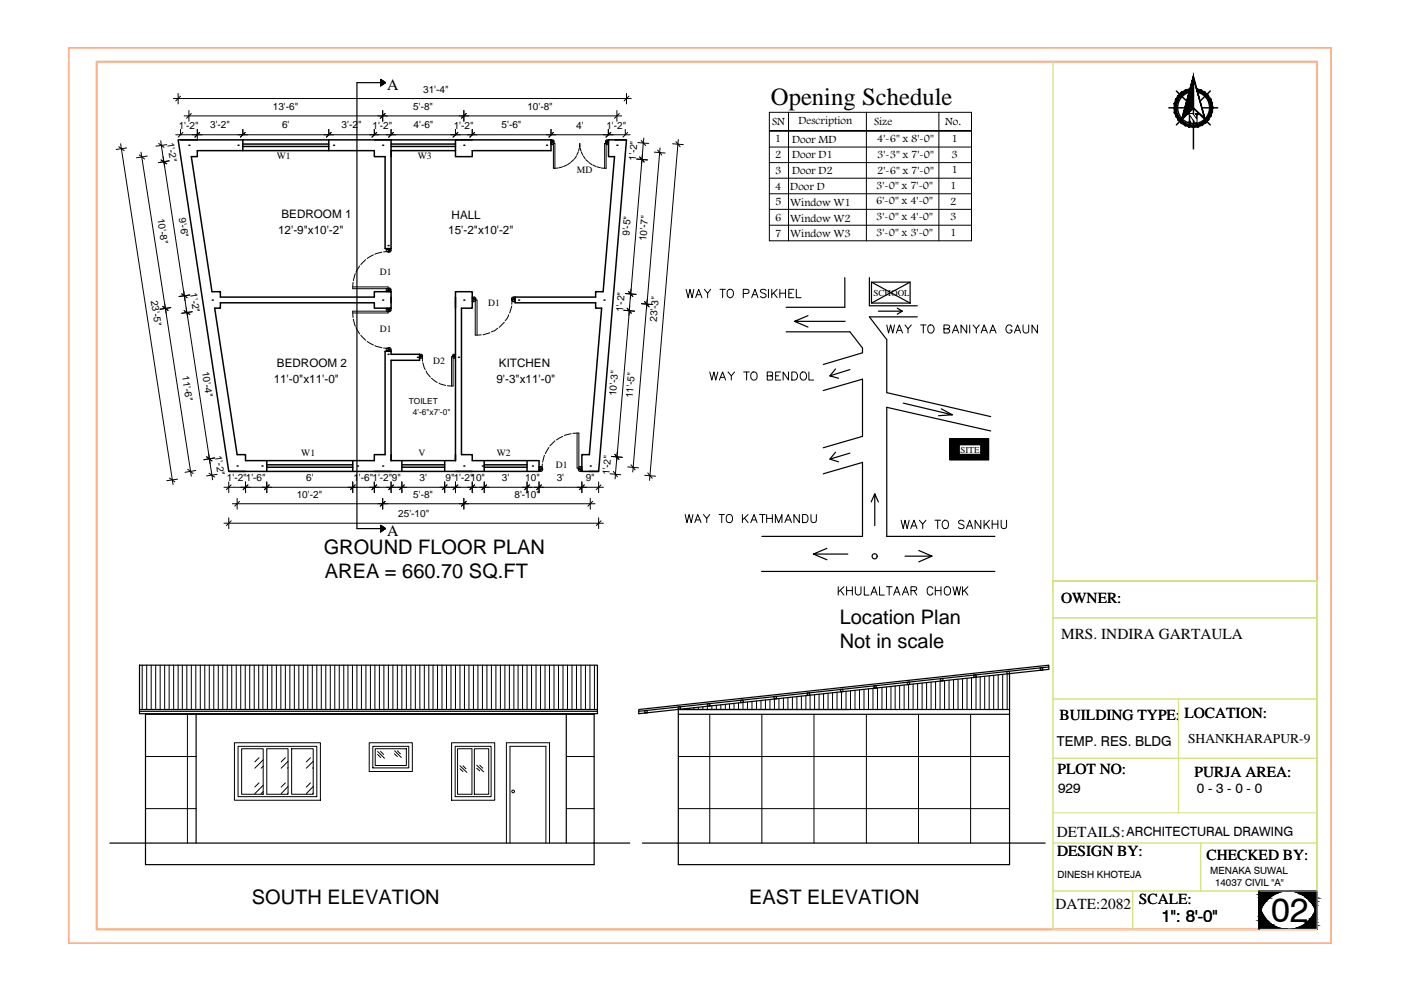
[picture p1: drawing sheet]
<svg xmlns="http://www.w3.org/2000/svg" width="297mm" height="210mm" viewBox="0 0 297 210" stroke-linecap="round" stroke-linejoin="round" font-family="sans-serif">
<!-- layer: Normal Wall -->
<path d="M14.5 10.1h267.7v189.9h-267.7zM20.5 13.1h258.8v183.9h-258.8z" fill="none" stroke="#ffaf89" stroke-width=".38"/>
<!-- layer: 0 -->
<g fill="none" stroke="#000" stroke-width=".25">
<path d="M80.7 16.8l1 .7-1 .7zM80.7 17.5h-5v94.6h5M80.7 111.4l1 .7-1 .7zM29.6 141h97.1v10.3h-97.1zM29.6 150.4h97.1M29.6 150.8h97.1M30.8 151.3v27.5h102.7M30.8 151.4h95.2M41.6 151.3v27.5M120.1 151.3v27.5M126 150.4h.1M126 151.3v32h-95.2v-4.5h-7.5"/>
<path d="M135.4 150.4l87-9.4v.9l-87 9.4zM136.7 150.7l.5-.1v.5l-.5 .1zM143.7 149.9h.6v.5h-.5zM143.8 151.4h70.2M150 149.2h.5v.5h-.5zM157 148.5l.5-.1 .1 .5-.5 .1zM164.1 147.7l.5-.1v.5l-.5 .1zM171.1 146.9h.5l.1 .5h-.5zM178.2 146.2l.5-.1v.5l-.5 .1zM185.3 145.4h.5v.5h-.5zM192.3 144.7l.5-.1v.5l-.4 .1zM199.4 143.9l.5-.1v.5l-.5 .1z"/>
<path d="M206.4 143.1h.5l.1 .5h-.5zM214 150.4v28.4h7.6M214 150.4h-70.2v28.4h70.2v4.5h-70.2v-4.5h-7.6M214 142.8v-.5l-.5 .1v.5l.5-.1v7.6M220.5 141.6l.5-.1 .1 .5-.5 .1zM222.4 141.4l-87 9.4M266.9 188.9v8.1"/>
<circle cx="185.4" cy="118" r=".54"/>
</g>
<!-- layer: A_hatch -->
<g fill="none" stroke="#000" stroke-width=".21">
<path d="M39.7 151.4v27.4M150.5 151.4v27.4M161.5 151.4v27.4M172.6 151.4v27.4M183.7 151.4v27.4M194.7 151.4v27.4M205.8 151.4v27.4M30.8 171.4h10.8M30.8 160.4h10.8M120.1 171.4h5.9M120.1 160.4h5.9M143.8 171.4h70.2"/>
<path d="M143.8 160.4h70.2"/>
</g>
<!-- layer: steps -->
<g fill="none" stroke="#000" stroke-width=".21">
<path d="M163.1 23.8h42.9v27.3h-42.9zM163.1 34.5h42.9M163.1 31.2h42.9M163.1 37.8h42.9M167.2 23.8v27.3M183.7 23.8v27.3M199.1 23.8v27.3M206 27.7h-42.9h42.9M163.1 41.1h42.9M163.1 44.4h42.9M163.1 47.8h42.9M30.1 141v9.4"/>
<path d="M31.1 141v9.4M32.1 141v9.4M33 141v9.4M34 141v9.4M34.9 141v9.4M35.9 141v9.4M36.8 141v9.4M37.8 141v9.4M38.7 141v9.4M39.6 141v9.4M40.6 141v9.4M41.5 141v9.4"/>
<path d="M42.5 141v9.4M43.4 141v9.4M44.4 141v9.4M45.3 141v9.4M46.3 141v9.4M47.2 141v9.4M48.2 141v9.4M49.1 141v9.4M50.1 141v9.4M51 141v9.4M52 141v9.4M52.9 141v9.4"/>
<path d="M53.9 141v9.4M54.8 141v9.4M55.7 141v9.4M56.7 141v9.4M57.6 141v9.4M58.6 141v9.4M59.5 141v9.4M60.5 141v9.4M61.5 141v9.4M62.4 141v9.4M63.4 141v9.4M64.3 141v9.4"/>
<path d="M65.3 141v9.4M66.2 141v9.4M67.2 141v9.4M68.1 141v9.4M69.1 141v9.4M70 141v9.4M71 141v9.4M71.9 141v9.4M72.9 141v9.4M73.8 141v9.4M74.7 141v9.4M75.7 141v9.4"/>
<path d="M76.6 141v9.4M77.6 141v9.4M78.5 141v9.4M79.5 141v9.4M80.4 141v9.4M81.4 141v9.4M82.3 141v9.4M83.3 141v9.4M84.3 141v9.4M85.2 141v9.4M86.2 141v9.4M87.1 141v9.4"/>
<path d="M88.1 141v9.4M89 141v9.4M90 141v9.4M90.9 141v9.4M91.8 141v9.4M92.8 141v9.4M93.7 141v9.4M94.7 141v9.4M95.6 141v9.4M96.6 141v9.4M97.5 141v9.4M98.5 141v9.4"/>
<path d="M99.4 141v9.4M100.4 141v9.4M101.3 141v9.4M102.3 141v9.4M103.2 141v9.4M104.2 141v9.4M105.1 141v9.4M106.1 141v9.4M107 141v9.4M108 141v9.4M109 141v9.4M109.8 141v9.4"/>
<path d="M110.8 141v9.4M111.7 141v9.4M112.7 141v9.4M113.7 141v9.4M114.6 141v9.4M115.6 141v9.4M116.5 141v9.4M117.5 141v9.4M118.4 141v9.4M119.4 141v9.4M120.3 141v9.4M121.3 141v9.4"/>
<path d="M122.2 141v9.4M123.2 141v9.4M124.1 141v9.4M125.1 141v9.4M126 141v9.4M144.3 150.4h.1M145.2 150.2v.2M146.2 150.2v.2M147.1 150.1v.3M148.1 150v.4M149 149.9v.5M150 149.7v.7"/>
<path d="M150.9 149.7v.7M151.9 149.5v.9M152.8 149.4v1M153.8 149.4v1M154.7 149.2v1.2M155.6 149.2v1.2M156.6 149v1.4M157.5 148.9v1.5M158.5 148.8v1.6M159.4 148.7v1.7M160.4 148.7v1.7M161.3 148.5v1.9"/>
<path d="M162.3 148.4v2M163.2 148.3v2.1M164.2 148.2v2.2M165.1 148.1v2.3M166.1 148v2.4M167.1 147.9v2.5M168 147.8v2.6M169 147.7v2.7M169.9 147.6v2.8M170.9 147.5v2.9M171.8 147.4v3M172.7 147.3v3.1"/>
<path d="M173.7 147.2v3.2M174.6 147.1v3.3M175.6 147v3.4M176.5 146.9v3.5M177.5 146.7v3.7M178.4 146.7v3.7M179.4 146.6v3.8M180.3 146.5v3.9M181.3 146.4v4M182.2 146.2v4.2M183.2 146.2v4.2M184.1 146v4.4"/>
<path d="M185.1 146v4.4M186 145.9v4.5M187 145.7v4.7M187.9 145.7v4.7M188.9 145.5v4.9M189.8 145.4v5M190.7 145.4v5M191.7 145.2v5.2M192.6 145.2v5.2M193.6 145v5.4M194.5 144.9v5.5M195.5 144.8v5.6"/>
<path d="M196.5 144.7v5.7M197.4 144.7v5.7M198.4 144.5v5.9M199.3 144.4v6M200.3 144.3v6.1M201.2 144.2v6.2M202.2 144.1v6.3M203.1 144v6.4M204.1 143.9v6.5M205 143.8v6.6M206 143.7v6.7M206.9 143.6v6.8"/>
<path d="M207.8 143.5v6.9M208.8 143.4v7M209.7 143.3v7.1M210.7 143.2v7.2M211.6 143.1v7.3M212.6 143v7.4M213.5 142.9v7.5M107.4 178.8v-21.3h9.1v21.3M108.1 178.8v-20.6h7.6v20.6"/>
</g>
<!-- layer: door -->
<g fill="none" stroke="#000" stroke-width=".21">
<path d="M49.7 157.5h18.2v12.2h-18.2zM50.5 158.2h16.7v10.7h-16.7zM51.2 158.7h4.6v9.7h-4.6zM56.6 158.7h4.5v9.7h-4.5zM61.8 158.7h4.6v9.7h-4.6zM78.3 157.5h9.1v6.1h-9.1zM79 158.2h7.7v4.6h-7.7zM79.6 158.7h6.6v3.6h-6.6zM80.1 159.3l1.4 1.5M80.1 160l.6 .6M80.7 159.3l.6 .7M83.6 159.8l.7 .6"/>
<path d="M83.7 159.2l1.4 1.4M84.3 159.2l.6 .6M95.7 157.5h9.2v12.2h-9.2zM96.5 158.2h7.6v10.7h-7.6zM97 158.7h3.1v9.7h-3.1zM100.6 158.7h3v9.7h-3zM54.9 160.7l-.9 .8M54.9 166l-.9 .9M55.8 161.1l-1.8 1.8M55.8 166.5l-1.8 1.8M55.8 162.4l-.4 .5M55.8 167.8l-.4 .5"/>
<path d="M60.5 160.7l-.9 .8M60.5 166l-.9 .9M61.1 161.4l-1.5 1.5M61.1 166.8l-1.5 1.5M61.1 162.8l-.2 .1M61.1 168.1l-.2 .2M65.8 160.7l-.9 .8M65.8 166l-.9 .9M66.4 161.4l-1.5 1.5M66.4 166.8l-1.5 1.5M66.4 162.8l-.1 .1M66.4 168.1l-.1 .2"/>
<path d="M97.5 162.4l1.5 1.4M97.5 163l.7 .6M98.2 162.4l.6 .6M101.1 162.2l1.4 1.4M101.1 162.9l.6 .5M101.7 162.2l.6 .7"/>
<circle cx="108.8" cy="167.8" r=".29"/>
</g>
<!-- layer: 0 -->
<g fill="none" stroke="#000" stroke-width=".32">
<path d="M249.4 19.3l2.2 2.2 1.4-1.4M252.2 19.5a3.4 3.4 0 0 0-1.9 5.3 3.4 3.4 0 0 0 5.5 0 3.4 3.4 0 0 0-1.9-5.3M253 16.4v7.8M253 19.6l-1.2 1.2M253 19.3l-1.1 1.1M253 19l-1 1.1M253 18.8l-.9 .9M253 18.5l-.8 .8M253 18.3l-.7 .7M253 18l-.6 .6M253 17.7l-.5 .6M253 17.5l-.4 .4"/>
<path d="M253 17.2l-.3 .3M253 17l-.2 .2M253 16.7l-.1 .1M253 16.4v.1M253 19.8l-1.3 1.3M256.6 19.3l-2.2 2.2M251.6 24.3l-2.2 2.2M253 21.1l-1.7 1.8h-3.5M253 25.5v6.1M253 20.3l-1.5 1.5M253 20.6l-1.6 1.6M253 20.8l-1.7 1.7"/>
<path d="M253 21.3l-1.9 1.9M253 21.6l-1.9 2M253 21.8l-2.1 2.1M253 22.1l-2.2 2.2M253 22.4l-2.3 2.2M253 22.7l-2.4 2.3M254.4 24.3l2.2 2.2M254.8 22.9h3.4"/>
</g>
<g fill="#000" stroke="#000" stroke-width=".21">
<path d="M278.9 193h.4v1z"/>
<path d="M251.3 19.1l.9-.3 .1 .5zM251.3 19.1l.2 .5 .8-.3zM250.5 19.6l.8-.5 .2 .5zM250.5 19.6l.3 .3 .7-.3zM250.5 19.6l.3 .3-1 .4zM249.8 20.3l.4 .3 .6-.7zM249.8 20.3l.4 .3-.9 .4zM249.3 21l.4 .3 .5-.7zM249.3 21l.4 .3-.7 .6zM249 21.9l.5 .1 .2-.7zM249 21.9l.5 .1-.6 .9zM249.5 22l-.6 .9h.5z"/>
<path d="M248.9 22.9h.5l-.4 .9zM249.4 22.9l-.4 .9 .5-.1zM249 23.8l.5-.1-.2 .9zM249.5 23.7l-.2 .9 .4-.2zM249.3 24.6l.4-.2 .1 1.1zM249.7 24.4l.1 1.1 .4-.4zM249.8 25.5l.4-.4 .2 1zM250.2 25.1l.2 1 .3-.4zM250.7 25.7l.5 .9-.8-.5zM250.7 25.7l.5 .9 .2-.4zM251.4 26.2l.7 .7-.9-.3zM251.4 26.2l.7 .7 .1-.5zM252.2 26.4l.8 .6-.9-.1zM252.2 26.4l.8 .6v-.5zM253 26.5l.9 .4-.9 .1zM253 26.5l.9 .4-.1-.5zM253.8 26.4l1 .2-.9 .3zM253.8 26.4l1 .2-.2-.4zM254.6 26.2l1-.1-.8 .5zM254.6 26.2l1-.1-.3-.4zM255.3 25.7l.9-.2-.6 .6zM255.3 25.7l.9-.2-.4-.4zM255.8 25.1l.9-.5-.5 .9zM256.3 24.4l-.5 .7 .9-.5zM256.3 24.4l.7-.6-.3 .8zM256.6 23.7l-.3 .7 .7-.6zM257.2 22.9l-.2 .9-.4-.1zM256.7 22.9l-.1 .8 .6-.8zM257 21.9l.2 1h-.5zM256.5 22l.2 .9 .3-1zM256.7 21l.3 .9-.5 .1zM256.3 21.3l.2 .7 .2-1zM256.2 20.3l.5 .7-.4 .3zM255.8 20.6l.5 .7-.1-1zM255.5 19.6l.7 .7-.4 .3zM255.5 19.6l-.3 .3 .6 .7zM254.7 19.1l.8 .5-.3 .3zM254.7 19.1l-.2 .5 .7 .3zM253.8 18.8l.9 .3-.2 .5zM253.8 18.8l-.1 .5 .8 .3z"/>
<path d="M253 16.1l-2.5 9.2h.1zM253 16.1v.5l-2.4 8.7zM253 16.1v.5l2.6 8.9zM253 16.6l2.6 8.9-.3-.5zM253 23l2.6 2.5-.3-.5zM253 22.8l2.3 2.2-2.3-2zM253 22.8l-2.4 2.5 2.4-2.3zM250.5 25.2l2.5-2.4-2.4 2.5z"/>
<path d="M278.9 193l.4 1zM279.2 194l.1 1.1z"/>
<path d="M273.1 188.9l6.2 .1zM273.1 188.9l6.2 .1z"/>
<path d="M274.2 189l5.1 .3v-.3zM274.2 189l5.1 .3h-4.1z"/>
<path d="M275.2 189.3l4.1 .4v-.4zM275.2 189.3l4.1 .4h-3.1z"/>
<path d="M276.2 189.7l3.1 .7v-.7zM276.2 189.7l3.1 .7h-2.3z"/>
<path d="M277 190.4l2.3 .7v-.7zM277 190.4l2.3 .7h-1.5z"/>
<path d="M277.8 191.1l1.5 .9v-.9zM277.8 191.1l1.5 .9h-.9z"/>
<path d="M278.4 192l.9 1v-1zM278.4 192l.9 1h-.4z"/>
<circle cx="252.3" cy="25.8" r=".11"/>
</g>
<g fill="none" stroke="#000" stroke-width=".21">
<path d="M25.2 31.1l1.1 .8M29.5 32.8l1.2 .9M33.6 30.4l1.2 .8M34.1 33.9l1.3 .8M38.3 20.4l-1 1M38.8 28.1l-1 1M40.6 24.1l-1.1 1M42.3 28.1l-1 1M52 28.1l-1 1M70.2 28.1l-1 1M79.9 28.1l-1 1M81.6 24.1l-1 1"/>
<path d="M83.4 28.1l-1 1M97.1 28.1l-1 1M98.9 24.1l-1.1 1M100.6 28.1l-1 1M117.3 28.1l-.9 1M129.5 28.1l-1.1 1M129.5 28.1l-1 1M131.3 24.1l-1 1M133.1 28.1l-1 1M133.3 20.4l-1 1M135.6 33.3l1 1.1M135.9 29.8l1 1.1"/>
<path d="M139.4 31.8l.9 1.1M143.3 30l.9 1.1M251.9 26h.6h-.2M252 26h.1M252 25.9l.1 .1M252.1 25.9v.1M252.1 25.8v.1M252.1 25.8h.1M252.2 25.8l.1 .1M252.3 25.8h.1M253.5 24.1h.5l.1 .1M253.5 24.1h.1"/>
<path d="M253.6 24.1l.1 .1M253.7 24.4v.8l-.8-1.1h-1v.1h.2v1.6M253.7 24.3h.1M253.8 24.2h.1M253.8 24.3h.1M253.9 24.4l-.1 1.6h-.4l-1.2-1.6 .1 1.4M253.9 24.1l.1 .1M254 24.1h.1M34.5 65l1.1 .8M34.5 65l1.2 .8M38.5 62.3l1.2 .8M39 65.8l1.2 .9"/>
<path d="M133 65.3l.8 1.1M133.3 61.8l.9 1.1M136.6 63.9l1 1.1M136.7 63.9l1 1.2M39.8 99.5l1.1 .9M43.8 96.8l1.1 .9M130 99.9l.9 1.2M130.4 96.3l.8 1.1M133.8 98.6l.9 1M35.9 101.3l1.2 .9M44.3 100.3l1.2 .9M49 110.4l-1 1"/>
<path d="M49 102.8l-1 1M50.8 106.3l-1 1M52.6 102.8l-1.1 1M57.1 102.8l-1 1M75.3 102.8l-1 1M79.9 102.8l-1 1M81.6 106.3l-1 1M83.4 102.8l-1 1M85.7 102.8l-1 1M94.8 102.8l-1 1M97.1 102.8l-1 1M98.9 106.3l-1.1 1"/>
<path d="M100.6 102.8l-1 1M103.2 102.8l-1 1M112.3 102.8l-1.1 1M114.8 102.8l-1 1M123.9 102.8l-1 1M125.7 106.3l-1.1 1M127.4 110.4l-1 1M127.4 102.8l-1 1M137.3 100.3l1 1.1"/>
</g>
<!-- layer: Rear Wall -->
<path d="M223.3 13.1v112.4M223.3 123.2h56v73.8h-56v-73.8h56zM223.3 131h56M223.3 148.2h56M249.9 148.2v24.1M223.3 160.8h56M223.3 178.8h56M223.3 172.3h56M254.6 178.8v10.1M223.3 188.9h56M240.1 188.9v8.1" fill="none" stroke="#d4e480" stroke-width=".21"/>
<!-- layer: Text -->
<g fill="#000" stroke="#000" stroke-width=".21">
<path d="M266.9 193h.4l-.2 1zM266.9 190.9l.2 1.2h-.2zM278.9 193h.4v1zM279.3 190.9l-.1 1.1z"/>
<path d="M266.9 193v1h.2zM266.9 194h.2l-.2 1.1z"/>
<path d="M266.9 193v1h.2zM266.9 194h.2l-.2 1.1z"/>
<path d="M266.9 192.1l.5 1.1-.3-1.1zM266.9 192.1l.5 1.1h-.5z"/>
<path d="M266.9 192.1l.5 1.1-.3-1.1zM266.9 192.1l.5 1.1h-.5z"/>
<path d="M266.9 193.2l1.1 1.1-.6-1.1zM266.9 193.2l1.1 1.1h-1.1z"/>
<path d="M266.9 193.2l1.1 1.1-.6-1.1zM266.9 193.2l1.1 1.1h-1.1z"/>
<path d="M266.9 192l.4 1 .5-1zM266.9 192l.4 1h-.4z"/>
<path d="M266.9 192l.4 1 .5-1zM266.9 192l.4 1h-.4z"/>
<path d="M266.9 194.3l1.9 1-.8-1zM266.9 194.3l1.9 1h-1.9z"/>
<path d="M266.9 194.3l1.9 1-.8-1zM266.9 194.3l1.9 1h-1.9z"/>
<path d="M266.9 191.1l.9 .9 .6-.9zM266.9 191.1l.9 .9h-.9z"/>
<path d="M266.9 191.1l.9 .9 .6-.9zM266.9 191.1l.9 .9h-.9z"/>
<path d="M266.9 195.3l2.8 .7-.9-.7zM266.9 195.3l2.8 .7h-2.8z"/>
<path d="M266.9 195.3l2.8 .7-.9-.7zM266.9 195.3l2.8 .7h-2.8z"/>
<path d="M266.9 190.4l1.5 .7 .8-.7zM266.9 190.4l1.5 .7h-1.5z"/>
<path d="M266.9 190.4l1.5 .7 .8-.7zM266.9 190.4l1.5 .7h-1.5z"/>
<path d="M266.9 196l3.8 .6-1-.6zM266.9 196l3.8 .6h-3.8z"/>
<path d="M266.9 196l3.8 .6-1-.6zM266.9 196l3.8 .6h-3.8z"/>
<path d="M266.9 189.7l2.3 .7 .9-.7zM266.9 189.7l2.3 .7h-2.3z"/>
<path d="M266.9 189.7l2.3 .7 .9-.7zM266.9 189.7l2.3 .7h-2.3z"/>
<path d="M266.9 196.6l5 .3-1.2-.3zM266.9 196.6l5 .3h-5z"/>
<path d="M266.9 196.6l5 .3-1.2-.3zM266.9 196.6l5 .3h-5z"/>
<path d="M266.9 189.3l3.2 .4 .9-.4zM266.9 189.3l3.2 .4h-3.2z"/>
<path d="M266.9 189.3l3.2 .4 .9-.4zM266.9 189.3l3.2 .4h-3.2z"/>
<path d="M266.9 196.9l6.2 .1zM266.9 196.9l6.2 .1h-6.2z"/>
<path d="M266.9 196.9l6.2 .1zM266.9 196.9l6.2 .1h-6.2z"/>
<path d="M266.9 189l4.1 .3 1-.3zM266.9 189l4.1 .3h-4.1z"/>
<path d="M266.9 189l4.1 .3 1-.3zM266.9 189l4.1 .3h-4.1z"/>
<path d="M266.9 188.9h6.2zM266.9 188.9l5.1 .1z"/>
<path d="M266.9 188.9h6.2zM266.9 188.9l5.1 .1z"/>
<path d="M278.9 193l.4 1zM279.2 194l.1 1.1z"/>
<path d="M279.2 192l.1 1zM279.2 192l.1 1h-.4z"/>
<path d="M278.9 193l.4 1v-1zM278.9 193l.4 1h-.9z"/>
<path d="M278.4 194l.9 .8v-.8zM278.4 194l.9 .8h-1.5z"/>
<path d="M277.8 194.8l1.5 .8v-.8zM277.8 194.8l1.5 .8h-2.3z"/>
<path d="M277 195.6l2.3 .6v-.6zM276.2 196.2l.8-.6 2.3 .6z"/>
<path d="M276.2 196.2l3.1 .5v-.5zM275.2 196.7l1-.5 3.1 .5z"/>
<path d="M275.2 196.7l4.1 .3v-.3zM274.2 197l1-.3 4.1 .3z"/>
<path d="M274.2 197h5.1zM273.1 197h6.2z"/>
<path d="M279.2 192l.1 1zM279.2 192l.1 1h-.4z"/>
<path d="M278.9 193l.4 1v-1zM278.9 193l.4 1h-.9z"/>
<path d="M278.4 194l.9 .8v-.8zM278.4 194l.9 .8h-1.5z"/>
<path d="M277.8 194.8l1.5 .8v-.8zM277.8 194.8l1.5 .8h-2.3z"/>
<path d="M277 195.6l2.3 .6v-.6zM276.2 196.2l.8-.6 2.3 .6z"/>
<path d="M276.2 196.2l3.1 .5v-.5zM275.2 196.7l1-.5 3.1 .5z"/>
<path d="M275.2 196.7l4.1 .3v-.3zM274.2 197l1-.3 4.1 .3z"/>
<path d="M274.2 197h5.1zM273.1 197h6.2z"/>
<path d="M273.1 188.9l6.2 .1zM273.1 188.9l6.2 .1z"/>
<path d="M274.2 189l5.1 .3v-.3zM274.2 189l5.1 .3h-4.1z"/>
<path d="M275.2 189.3l4.1 .4v-.4zM275.2 189.3l4.1 .4h-3.1z"/>
<path d="M276.2 189.7l3.1 .7v-.7zM276.2 189.7l3.1 .7h-2.3z"/>
<path d="M277 190.4l2.3 .7v-.7zM277 190.4l2.3 .7h-1.5z"/>
<path d="M277.8 191.1l1.5 .9v-.9zM277.8 191.1l1.5 .9h-.9z"/>
<path d="M278.4 192l.9 1v-1zM278.4 192l.9 1h-.4z"/>
</g>
<!-- layer: 1 -->
<g fill="none" stroke="#000" stroke-width=".25">
<path d="M179.1 58.9v6.3h-12.4M184.3 58.9v5.9h10.2M184.8 59.8h8.2v4.5h-8.2zM184.8 59.8l8.2 4.5M193 59.8l-8.2 4.5M166.7 70.4h13.5l2.7 3.4v1l-8.4 2.5M168.5 68.1l2.8 1.2M171.3 66.9l-2.8 1.2h10.7M177.2 78.2l-1.3 1.5M180.2 78.4l-4.3 1.3 1.9 .5M190.2 65.3l1.1 .7h-5.1M191.3 66l-1.1 .6"/>
<path d="M194.5 67.2h-10.2l3.7 4.8v11.2l22 5.1M174.5 82.8l8.4-2.4v12.1l-8.4 2.4M177.2 95.9l-1.3 1.4M180.2 96.1l-4.3 1.2 1.9 .6M191.5 85.5l10.4 2.4-2.9 .2M199.6 86.7l2.3 1.2M201.3 93h8.3v4.5h-8.3zM201.3 93h.1M201.5 93l-.2 .2M201.6 93l-.3 .3M201.7 93l-.4 .4M201.9 93l-.6 .5"/>
<path d="M201.9 93l-.6 .6M202 93l-.7 .7M202.2 93l-.9 .8M202.3 93l-1 .9M202.4 93l-1.1 1M202.5 93l-1.2 1.2M202.6 93l-1.3 1.2M202.7 93l-1.4 1.4M202.8 93l-1.5 1.5M202.9 93l-1.6 1.6M203.1 93l-1.8 1.7M203.1 93l-1.8 1.8"/>
<path d="M203.2 93l-1.9 1.9M203.4 96.3l-1.2 1.2M203.4 96.1l-1.3 1.4M203.4 96.1l-1.4 1.4M203.4 95.9l-1.5 1.6M203.4 95.8l-1.7 1.7M203.4 95.7l-1.7 1.8M203.4 95.6l-1.9 1.9M203.4 95.5l-2 2M203.4 95.4l-2.1 2M203.4 95.3l-2.1 2M203.4 95.2l-2.1 2"/>
<path d="M203.4 95.1l-2.1 2M203.4 94.9l-2.1 2.1M203.4 94.9l-2.1 2M203.4 94.7l-2.1 2.1M203.4 94.6l-2.1 2M203.4 94.5l-2.1 2.1M203.4 94.4l-2.1 2.1M203.4 93l-2.1 2M203.5 96.3l-1.2 1.2M203.5 93l-2.2 2.1M203.6 96.3l-1.2 1.2M203.6 93l-2.3 2.2"/>
<path d="M203.7 96.3l-1.2 1.2M203.7 93l-2.4 2.4M203.8 96.3l-1.2 1.2M203.8 93l-2.5 2.4M203.9 93l-2.6 2.6M203.9 96.3l-1.2 1.2M204 96.3l-1.1 1.2M204 93l-2.7 2.7M204.1 96.3l-1.2 1.2M204.1 93l-2.8 2.8M204.3 96.3l-1.2 1.2M204.3 93l-3 2.9"/>
<path d="M204.3 96.3l-1.1 1.2M204.3 93l-3 3M204.5 96.3l-1.3 1.2M204.5 93l-3.2 3.1M204.6 96.3l-1.2 1.2M204.6 93l-3.3 3.2M204.7 96.3l-1.2 1.2M204.7 93l-3.4 3.3M204.8 96.3l-1.2 1.2M204.8 93l-1.3 1.3M204.9 96.3l-1.2 1.2M204.9 93l-1.3 1.3"/>
<path d="M205 96.3l-1.2 1.2M205 93l-1.3 1.3M205.1 96.3l-1.2 1.2M205.1 93l-1.3 1.3M205.2 96.3l-1.1 1.2M205.2 93l-1.3 1.3M205.3 96.3l-1.2 1.2M205.3 93l-1.3 1.3M205.5 96.3l-1.2 1.2M205.5 93l-1.4 1.3M205.5 96.3l-1.1 1.2M205.5 93l-1.2 1.3"/>
<path d="M205.7 96.3l-1.2 1.2M205.7 93l-1.3 1.3M205.8 96.3l-1.2 1.2M205.8 93l-1.3 1.3M205.9 93l-1.3 1.3M205.9 96.3l-1.2 1.2M206 96.3l-1.2 1.2M206 93l-1.3 1.3M206.1 96.3l-1.2 1.2M206.1 93l-1.3 1.3M206.2 96.3l-1.2 1.2M206.2 93l-1.3 1.3"/>
<path d="M206.3 96.3l-1.1 1.2M206.3 93l-1.3 1.3M206.4 96.3l-1.1 1.2M206.4 93l-1.2 1.3M206.6 96.3l-1.3 1.2M206.6 93l-1.4 1.3M206.7 96.3l-1.2 1.2M206.7 93l-1.4 1.3M206.7 96.3l-1.1 1.2M206.7 93l-1.2 1.3M206.9 96.3l-1.2 1.2M206.9 93l-1.3 1.3"/>
<path d="M207 96.3l-1.2 1.2M207 93l-1.3 1.3M207.1 93l-1.3 1.3M207.1 96.3l-1.2 1.2M207.2 96.3l-1.2 1.2M207.2 93l-1.3 1.3M207.3 96.3l-1.2 1.2M207.3 93l-1.3 1.3M207.4 96.3l-1.2 1.2M207.4 93l-1.3 1.3M207.5 96.3l-1.1 1.2M207.5 93l-1.3 1.3"/>
<path d="M207.6 96.3l-1.2 1.2M207.6 93l-1.2 1.3M207.8 96.3l-1.2 1.2M207.8 93l-1.4 1.3M207.8 93l-1.2 1.3M207.9 96.3l-1.2 1.2M207.9 93l-1.2 1.3M208.1 93l-1.4 1.3M208.2 93l-1.3 1.3M208.3 93l-1.3 1.3M208.4 93l-1.3 1.3M208.5 93l-1.3 1.3"/>
<path d="M208.6 93l-1.3 1.3M208.7 93l-1.3 1.3M208.8 93l-1.2 1.3M209 93l-1.4 1.3M209 93l-1.2 1.3M209.2 93l-1.3 1.3M209.3 93l-1.4 1.4M209.4 93l-1.5 1.5M209.5 93l-1.6 1.6M209.6 97.4l-.1 .1M209.6 97.3l-.2 .2M209.6 97.2l-.3 .3"/>
<path d="M209.6 97.1l-.4 .4M209.6 97l-.5 .5M209.6 96.8l-.6 .7M209.6 96.8l-.8 .7M209.6 96.6l-.8 .9M209.6 96.5l-1 1M209.6 96.5l-1.1 1M209.6 96.3l-1.2 1.2M209.6 96.2l-1.3 1.3M209.6 96.1l-1.4 1.4M209.6 96l-1.5 1.5M209.6 95.9l-1.6 1.6"/>
<path d="M209.6 95.8l-1.7 1.7M209.6 95.7l-1.8 1.8M209.6 95.6l-2 1.9M209.6 95.4l-2 2.1M209.6 95.3l-2.2 2.2M209.6 95.2l-2.3 2.3M209.6 95.1l-2.4 2.4M209.6 95l-2.5 2.5M209.6 94.9l-2.6 2.6M209.6 94.8l-2.7 2.7M209.6 94.7l-2.8 2.8M209.6 94.6l-1.7 1.6"/>
<path d="M209.6 94.5l-1.7 1.6M209.6 94.4l-1.7 1.6M209.6 94.2l-1.7 1.7M209.6 94.1l-1.7 1.7M209.6 94l-1.7 1.7M209.6 93.9l-1.7 1.7M209.6 93.8l-1.7 1.6M209.6 93.7l-1.7 1.6M209.6 93.6l-1.7 1.6M209.6 93.5l-1.7 1.6M209.6 93.3l-1.7 1.7M209.6 93.3l-1.7 1.6"/>
<path d="M209.6 93.2l-1.7 1.6M209.6 93l-1.7 1.7M210 91.4l-22-5v27.3h22.9M172.5 117.5l2.8 1.2M174.5 100.5l8.4-2.5v15.7h-21.4M175.3 116.3l-2.8 1.2h7.3M185.5 104.7l-.8 1.7M186.2 106.4l-.7-1.7v6.7M194.8 116.7l2.8 1.2h-5.7M197.6 117.9l-2.8 1.2M161.5 121.2h49.4"/>
</g>
<!-- layer: ELEVATION -->
<g fill="none" stroke="#000" stroke-width=".32">
<path d="M38.3 29.7h3.5M51.5 29.7v2.2M51.5 31.1h18.2M51.5 30.5h18.2M69.7 29.7v2.2M79.4 29.7h3.5v23h-1.3v-19.5h-2.2v-1.3h-37.6v1.3h-1.2l4.3 28.6h1.8v1.2h32.7v-1.2h3.5v3.5h-3.5v-1.1h-32.7v1.1h-1.2l4.8 31.1h1.8v1.3h27.3v-1.3h2.2v-21.9h1.3v.6h6v1.3h-6v21.3h13.7v-34.7M82.9 31.9h13.7M82.9 31.1h13.7M82.9 30.5h13.7M96.6 31.9v1.3h3.5v-1.3h16.7v-2.2h-79l10.7 70.2h65.8v-2.2h-14.2v-1.3h-2.3v-31.1h2.3v-3.5h-3.5v3.5M100.1 29.7h-3.5v2.2M130.4 29.7h2.4l-5.9 70.2h-2.1"/>
<path d="M132.6 29.7h-3.6v3.5h1.3l-2.4 28.6h-1.6v1.2h-17.1v1.2h17.1v1.1h1.3l-2.6 31.1h-1.6v3.5h3.5M82.9 63v1.2M48.5 99.9h3.6M56.6 97.7v2.2M56.6 99.1h18.2M56.6 98.6h18.2M74.8 97.7v2.2M79.4 99.9h3.5M85.2 97.7v2.2M85.2 99.1h9.1M85.2 98.6h9.1M94.3 97.7v2.2"/>
<path d="M96.6 99.9h3.5M102.7 99.1h9M102.7 98.6h9M102.7 97.7v2.2M111.7 97.7v2.2"/>
</g>
<!-- layer: Door-window -->
<g fill="none" stroke="#000" stroke-width=".21">
<path d="M116.8 29.7h.5l.2 .2-.2 .8h-.5zM117.3 30.4h.4v5.3h-.4zM118.3 35.6l-.6 .1M119.3 35.4l-.8 .2M120.2 35l-.7 .3M121 34.5l-.7 .4M121.7 33.8l-.6 .6M122.2 33.1l-.4 .6M122.6 32.2l-.3 .7M122.9 31.1v-.7l.1 .7M122.9 31.3l-.2 .7M123 31.3l.2 .7"/>
<path d="M123.2 32.2l.4 .7M123.7 33.1l.4 .6M124.2 33.8l.6 .6M124.9 34.5l.6 .4M125.7 35l.7 .3M126.5 35.4l.8 .2M127.5 35.6l.7 .1M128.2 30.4h.3v5.3h-.3zM128.6 29.7h.4v1h-.5v-.3h-.1v-.5zM74.9 59.9l-.1 1.3h7.5v-.4h-7.5M75.4 58l-.5 1.5M76.2 56.4l-.7 1.3"/>
<path d="M77.5 55.1l-1 1M79.2 54l-1.4 .8M80.9 53.5l-1.4 .4M81.9 52.7h1v.5l-.2 .3-.8-.2zM82.3 53.3l-1 .1M74.8 66.4h7.5v-.4h-7.5l.1 1.3M74.9 67.7l.5 1.5M75.5 69.5l.7 1.3M76.5 71.1l1 1M77.8 72.4l1.4 .8M79.5 73.3l1.4 .4M81.3 73.8l1 .1"/>
<path d="M81.9 73.9l.8-.2 .2 .3v.5h-1zM81.9 66v-.7h1v.5l-.2 .3h-.4M82.3 61.1h.4l.2 .2v.5h-1v-.6M88.9 75.1h.5l.2 .2-.1 .6h-.6zM89.5 75.6l.1 1M89.6 76.9l.6 1.5M90.3 78.7l.9 1.2M95.9 75.6v-.3l.2-.2h.5v.8h-.5M100.9 63.6v-.4l-.3-.2h-.5v.9h.7M102 71l-1.2 .1v-7.5h.3v7.5M103.9 70.5l-1.5 .5M105.5 69.6l-.6 .5-.7 .3"/>
<path d="M106.9 68.3l-1.1 1.1M107.9 66.7l-.3 .7-.5 .6M108.4 63.2l.3-.2h.5v.9h-.6zM108.5 64.9l-.4 1.5M108.6 63.6l-.1 .9M91.5 80.2l1.2 .9M93.1 81.2l1.4 .5M94.9 81.8l1.2 .1v-6.3h-.4v6.3M114.3 98.9h.6l.1 .8-.2 .2h-.5zM115 98.4l-.1 .9M115.4 96.5l-.4 1.5M116.4 94.9l-.8 1.3"/>
<path d="M117.7 93.5l-1.1 1.1M119.3 92.5l-1.3 .8M121.1 91.9l-1.5 .4M122.4 91.8v7.5h.3v-7.5l-1.2 .1M122.7 98.9h.7v1h-.5l-.3-.2v-.4"/>
</g>
<!-- layer: hatch -->
<g fill="none" stroke="#000" stroke-width=".21">
<path d="M116.8 29.7l.6 .7M117.2 29.6l-.3 .3M117.5 30.2l-.7-.5 .3 1M117.5 29.8l-.2 .3-.4 .1M128.4 30.2l.6-.5-.3 1M128.4 29.8l.2 .3 .4 .1M128.7 29.6l.3 .3M129 29.7l-.6 .7M81.9 53l1-.3-.8 .6M82.2 52.7l.1 .4 .4 .3M82.6 52.7l.1 .2 .2 .2M82.9 52.7l-.6 .8"/>
<path d="M81.9 65.7l1-.4-.8 .7M82.1 61.2l.8 .6-1-.3M82.1 73.9l.8 .6-1-.3M82.2 65.3l.1 .5 .4 .3M82.3 61.1l.6 .7M82.3 73.7l.6 .8M82.6 65.4l.1 .2 .2 .2M82.7 61.1l-.4 .3-.1 .4M82.7 73.7l-.4 .3-.1 .5M82.9 65.3l-.6 .8M82.9 61.3l-.2 .2-.1 .3M82.9 74l-.2 .2-.1 .3"/>
<path d="M88.9 75.1l.7 .5M89.3 75.1l-.3 .3M89.5 75.8l-.6-.7 .3 .8M89.6 75.3l-.1 .2-.5 .2M96 75.3l.1 .2 .5 .2M96.1 75.8l.5-.7-.3 .8M96.3 75.1l.3 .3M96.6 75.1l-.7 .5M100.1 63l.8 .6M100.6 62.9l-.2 .3h-.2M100.8 63.8l-.7-.8 .3 1M100.9 63.2l-.3 .3-.4 .1"/>
<path d="M108.5 63.2l.3 .3 .4 .1M108.6 63.8l.6-.8-.2 1M108.8 62.9l.2 .3h.2M109.2 63l-.8 .6M114.3 99.6h.3l.1 .3M114.3 99.2l.5 .1 .3 .4M114.5 98.9l-.2 1 .6-.8M115 99.3l-.7 .6M122.6 99.3l.8 .6M123.1 98.9l.3 1-.7-.8M123.4 99.2l-.5 .1-.2 .4M123.4 99.6h-.3l-.1 .3"/>
</g>
<!-- layer: A_Title Text -->
<g fill="none" stroke="#000" stroke-width=".21">
<path d="M37.8 19.8v2.2M132.8 19.8v2.2M25.6 30.5l11.1 72.2M26.8 31.4l-2.2 .3M29.9 32.3l10.7 68.7M31.2 33.1l-2.3 .4M34.1 29.8l.8 5.5M34.6 33.3l4.6 30.5M35.4 30.7l-2.3 .3M35.9 34.1l-2.3 .4M36.8 20.9h97M37.3 28.6h5.5"/>
<path d="M38.3 27.4v1.2M39 24.6h92.8M40.1 23.4v2.3M40.8 28.6h39.6M41.8 27.4v2.3M51.5 27.4v1.2M69.7 27.4v1.2M78.3 28.6h5.6M79.4 27.4v1.2M81.1 23.4v2.3M81.9 28.6h15.7M82.9 27.4v1.2"/>
<path d="M95.6 28.6h5.5M96.6 27.4v1.2M98.3 23.4v2.3M99.1 28.6h30.9M100.1 27.4v1.2M116.8 27.4v1.2M127.9 28.6h5.7M129 27.4v1.2M130.8 23.4v2.3M132.6 27.4v1.2M135 33.7l2.3 .2M135.2 30.2l2.3 .2"/>
<path d="M136.2 32.8l-2.5 30.5M136.5 29.3l-.5 5.5M138.7 32.3l2.3 .1M139.9 31.4l-2.8 34.1M142.6 30.5l2.3 .2M143.8 29.6l-6.1 72.3M36.2 65.2l-2.3 .4M36.2 65.2l-2.2 .3M39 61.7l.8 5.5M39.5 65.3l5.1 33M40.2 62.5l-2.2 .4M40.8 66.1l-2.3 .3"/>
<path d="M132.3 65.8l2.2 .2M132.6 62.2l2.3 .2M133.5 64.8l-2.8 33.1M133.8 61.3l-.5 5.6M136 64.4l2.3 .2M137.2 63.5l-3 36.6M41.5 99.8l-2.3 .3M44.2 96.3l.9 5.4M45.5 97.1l-2.3 .4M129.7 96.8l2.2 .2M130.9 95.9l-.5 5.6M133.1 99l2.3 .2"/>
<path d="M37.6 101.6l-2.2 .3M46 100.6l-2.2 .3M47.5 103.3h5.6M47.5 110.9h80.4M48.5 102.2v2.3M48.5 109.8v2.3M49.3 106.8h76.9M50.3 105.7v2.2M51 103.3h6.6M52.1 102.2v2.3M55.5 103.3h20.3M56.6 102.2v2.3"/>
<path d="M73.8 103.3h6.6M74.8 102.2v2.3M78.3 103.3h5.6M79.4 102.2v2.3M81.1 105.7v2.2M81.9 103.3h4.3M82.9 102.2v2.3M84.2 103.3h11.1M85.2 102.2v2.3M93.3 103.3h4.3M94.3 102.2v2.3M95.6 103.3h5.5"/>
<path d="M96.6 102.2v2.3M98.3 105.7v2.2M99.1 103.3h4.6M100.1 102.2v2.3M101.6 103.3h11.2M102.7 102.2v2.3M110.7 103.3h4.6M111.7 102.2v2.3M113.3 103.3h11.1M114.3 102.2v2.3M122.4 103.3h5.5M123.4 102.2v2.3"/>
<path d="M125.1 105.7v2.2M126.9 102.2v2.3M126.9 109.8v2.3M129.3 100.5l2.3 .1M136.7 100.8l2.3 .2"/>
</g>
<!-- layer: A-Hatch -->
<g fill="none" stroke="#000" stroke-width=".25">
<path d="M80.7 16.9h.1l-.1 .1M80.7 17.1l.2-.1-.2 .1M80.7 17.2l.3-.2-.3 .3M80.7 17.5l.4-.4-.4 .4M80.7 17.5l.5-.4-.5 .6M80.7 17.8l.7-.5-.7 .7M80.8 17l-.1 .1M80.9 18l.7-.6-.8 .7M81 17.1l-.3 .3M81.2 17.2l-.5 .6M81.3 17.8l.3-.3-.4 .3M81.4 17.3l-.7 .8"/>
<path d="M81.5 17.3l-.8 .9 .8-.8M81.6 17.5l-.5 .5M81.7 17.5l-.2 .2M81.7 17.5l-.1 .1M80.7 111.4h.1M80.7 111.6l.1-.1-.1 .1M80.7 111.7l.2-.2-.2 .2M80.7 111.8l.3-.2-.3 .3M80.7 112l.4-.4-.4 .4M80.7 112.1l.5-.4-.5 .5M80.7 112.4l.7-.6-.7 .7M80.7 112.7l.8-.7-.8 .8"/>
<path d="M80.9 112.6l.7-.6-.8 .6M81 111.6l-.3 .4M81.2 111.8l-.5 .5M81.3 112.3l.3-.3-.4 .4M81.4 111.9l-.7 .7M81.6 112l-.5 .5M81.7 112l-.2 .3M81.7 112.1h-.1"/>
</g>
<!-- layer: ELEVATION -->
<g fill="#000">
<circle cx="40.1" cy="30.8" r=".16"/>
<circle cx="50.5" cy="30.8" r=".16"/>
<circle cx="70.7" cy="30.8" r=".16"/>
<circle cx="81.1" cy="30.8" r=".16"/>
<circle cx="98.3" cy="30.8" r=".16"/>
<circle cx="115.9" cy="30.8" r=".16"/>
<circle cx="130.8" cy="30.8" r=".16"/>
<circle cx="82.3" cy="52.1" r=".16"/>
<circle cx="45" cy="63.6" r=".16"/>
<circle cx="81.1" cy="63.6" r=".16"/>
<circle cx="82.3" cy="75.1" r=".16"/>
<circle cx="88.5" cy="75.8" r=".16"/>
<circle cx="97.2" cy="75.8" r=".16"/>
<circle cx="98.3" cy="63.6" r=".16"/>
<circle cx="110" cy="63.6" r=".16"/>
<circle cx="128.1" cy="63.6" r=".16"/>
<circle cx="50.3" cy="98.8" r=".16"/>
<circle cx="55.5" cy="98.8" r=".16"/>
<circle cx="75.8" cy="98.8" r=".16"/>
<circle cx="81.1" cy="98.8" r=".16"/>
<circle cx="98.3" cy="98.8" r=".16"/>
<circle cx="102.3" cy="98.8" r=".16"/>
<circle cx="112.9" cy="98.8" r=".16"/>
<circle cx="125.1" cy="98.8" r=".16"/>
</g>
<text font-size="7.3" x="269.5" y="195.5">02</text>
<text font-size="5.2" x="163.4" y="22.3">Opening Schedule</text>
<g font-size="4.9">
<text x="144.3" y="64.2">WAY TO PASIKHEL</text>
<text x="186.6" y="72">WAY TO BANIYAA GAUN</text>
<text x="149.2" y="81.8">WAY TO BENDOL</text>
<text x="143.9" y="112.2">WAY TO KATHMANDU</text>
<text x="189.8" y="113.2">WAY TO SANKHU</text>
<text x="176.4" y="127.4">KHULALTAAR CHOWK</text>
</g>
<g font-size="4.2">
<text x="68.6" y="117.4">GROUND FLOOR PLAN</text>
<text x="68.9" y="122.5">AREA = 660.70 SQ.FT</text>
<text x="178" y="132.3">Location Plan</text>
<text x="178" y="137.4">Not in scale</text>
<text x="53.4" y="191.8">SOUTH ELEVATION</text>
<text x="158.9" y="191.8">EAST ELEVATION</text>
</g>
<text font-size="3.6" x="246.2" y="195.4">1&quot;: 8'-0&quot;</text>
<g font-size="3.4">
<text x="82.1" y="19.1">A</text>
<text x="82.1" y="113.7">A</text>
</g>
<g font-size="3.3">
<text x="225" y="127.8">OWNER:</text>
<text x="225" y="135.6">MRS. INDIRA GARTAULA</text>
<text x="224.6" y="152.7">BUILDING TYPE:</text>
<text x="251.1" y="152.2">LOCATION:</text>
<text x="224.2" y="164.2">PLOT NO:</text>
<text x="253.3" y="164.8">PURJA AREA:</text>
<text x="224.1" y="177.5">DETAILS:</text>
<text x="224.1" y="181.5">DESIGN BY:</text>
<text x="255.8" y="182.3">CHECKED BY:</text>
<text x="241.5" y="191.6">SCALE:</text>
<text x="223.8" y="192.7">DATE:2082</text>
</g>
<g font-size="2.9">
<text x="224.1" y="158.2">TEMP. RES. BLDG</text>
<text x="251.9" y="157.5">SHANKHARAPUR-9</text>
<text x="224.3" y="168.2">929</text>
<text x="253.7" y="168.2">0 - 3 - 0 - 0</text>
</g>
<text font-size="2.7" x="238.9" y="177.4">ARCHITECTURAL DRAWING</text>
<g font-size="2.5">
<text x="59.7" y="46.3">BEDROOM 1</text>
<text x="95.7" y="46.4">HALL</text>
<text x="59" y="49.7">12'-9&quot;x10'-2&quot;</text>
<text x="95" y="49.7">15'-2&quot;x10'-2&quot;</text>
<text x="58.7" y="77.9">BEDROOM 2</text>
<text x="105.8" y="77.9">KITCHEN</text>
<text x="58" y="81.3">11'-0&quot;x11'-0&quot;</text>
<text x="105.3" y="81.3">9'-3&quot;x11'-0&quot;</text>
</g>
<g font-size="2.4">
<text x="163.7" y="26.4">SN</text>
<text x="169.3" y="26.3">Description</text>
<text x="185.3" y="26.4">Size</text>
<text x="200.4" y="26.5">No.</text>
<text x="164.3" y="30.1">1</text>
<text x="164.3" y="33.6">2</text>
<text x="167.9" y="30.2">Door MD</text>
<text x="167.9" y="33.5">Door D1</text>
<text x="186" y="30.2">4'-6&quot; x 8'-0&quot;</text>
<text x="186" y="33.5">3'-3&quot; x 7'-0&quot;</text>
<text x="201.7" y="30.2">1</text>
<text x="201.7" y="33.5">3</text>
<text x="164.3" y="40.2">4</text>
<text x="164.3" y="36.9">3</text>
<text x="167.6" y="40.3">Door D</text>
<text x="167.9" y="36.8">Door D2</text>
<text x="185.8" y="40">3'-0&quot; x 7'-0&quot;</text>
<text x="186" y="36.8">2'-6&quot; x 7'-0&quot;</text>
<text x="201.5" y="40.1">1</text>
<text x="201.7" y="36.8">1</text>
<text x="164.3" y="43.5">5</text>
<text x="164.3" y="46.8">6</text>
<text x="167.6" y="43.7">Window W1</text>
<text x="167.6" y="47">Window W2</text>
<text x="185.8" y="43.3">6'-0&quot; x 4'-0&quot;</text>
<text x="185.8" y="46.7">3'-0&quot; x 4'-0&quot;</text>
<text x="201.5" y="43.4">2</text>
<text x="201.5" y="46.7">3</text>
<text x="164.3" y="50.2">7</text>
<text x="167.6" y="50.3">Window W3</text>
<text x="185.8" y="50">3'-0&quot; x 3'-0&quot;</text>
<text x="201.5" y="50">1</text>
</g>
<g font-size="2.1">
<text x="57.8" y="23.3">13'-6&quot;</text>
<text x="87.6" y="23.3">5'-8&quot;</text>
<text x="89.7" y="19.6">31'-4&quot;</text>
<text x="111.8" y="23.3">10'-8&quot;</text>
<text x="37.9" y="27.3">1'-2&quot;</text>
<text x="44.6" y="27.2">3'-2&quot;</text>
<text x="59.8" y="27.2">6'</text>
<text x="72.4" y="27.2">3'-2&quot;</text>
<text x="79" y="27.3">1'-2&quot;</text>
<text x="87.7" y="27.2">4'-6&quot;</text>
<text x="96.2" y="27.3">1'-2&quot;</text>
<text x="106.3" y="27.2">5'-6&quot;</text>
<text x="122.2" y="27.3">4'</text>
<text x="128.6" y="27.3">1'-2&quot;</text>
<text x="35.4" y="30.2" transform="rotate(81 35.4 30.2)">1'-2&quot;</text>
<text x="58.7" y="33.8">W1</text>
<text x="88.6" y="33.8">W3</text>
<text x="134.8" y="34.1" transform="rotate(-85 134.8 34.1)">1'-2&quot;</text>
<text x="122.3" y="36.8">MD</text>
<text x="33.4" y="46.4" transform="rotate(81 33.4 46.4)">10'-8&quot;</text>
<text x="37.9" y="46.2" transform="rotate(81 37.9 46.2)">9'-6&quot;</text>
<text x="133.5" y="50" transform="rotate(-86 133.5 50)">9'-5&quot;</text>
<text x="137" y="51.1" transform="rotate(-85 137 51.1)">10'-7&quot;</text>
<text x="80.5" y="58.2">D1</text>
<text x="32" y="63.8" transform="rotate(81 32 63.8)">23'-5&quot;</text>
<text x="40.3" y="62.2" transform="rotate(81 40.3 62.2)">1'-2&quot;</text>
<text x="103.5" y="64.8">D1</text>
<text x="80.5" y="70.4">D1</text>
<text x="132.1" y="66.2" transform="rotate(-86 132.1 66.2)">1'-2&quot;</text>
<text x="139.2" y="68.3" transform="rotate(-85 139.2 68.3)">23'-3&quot;</text>
<text x="91.9" y="77.2">D2</text>
<text x="38.6" y="79.8" transform="rotate(81 38.6 79.8)">11'-6&quot;</text>
<text x="42.8" y="78.9" transform="rotate(81 42.8 78.9)">10'-4&quot;</text>
<text x="130.6" y="84" transform="rotate(-85 130.6 84)">10'-3&quot;</text>
<text x="134.2" y="84.5" transform="rotate(-85 134.2 84.5)">11'-5&quot;</text>
<text x="45.6" y="96.6" transform="rotate(81 45.6 96.6)">1'-2&quot;</text>
<text x="63.9" y="96.6">W1</text>
<text x="88.8" y="96.8">V</text>
<text x="105.3" y="96.8">W2</text>
<text x="117.8" y="99.3">D1</text>
<text x="129.2" y="100.8" transform="rotate(-85 129.2 100.8)">1'-2&quot;</text>
<text x="48.1" y="102">1'-2&quot;1'-6&quot;</text>
<text x="62.9" y="105.5">10'-2&quot;</text>
<text x="64.9" y="102">6'</text>
<text x="74.9" y="102">1'-6&quot;1'-2&quot;9&quot;</text>
<text x="87.6" y="105.5">5'-8&quot;</text>
<text x="88.9" y="102">3'</text>
<text x="94.5" y="102">9&quot;1'-2&quot;10&quot;</text>
<text x="106.4" y="102">3'</text>
<text x="109.1" y="105.5">8'-10&quot;</text>
<text x="111.4" y="102">10&quot;</text>
<text x="118" y="102">3'</text>
<text x="124.2" y="102">9&quot;</text>
<text x="84.4" y="109.7">25'-10&quot;</text>
<text x="256.6" y="185.3">MENAKA SUWAL</text>
<text x="224.2" y="186.2">DINESH KHOTEJA</text>
<text x="257.6" y="187.8">14037 CIVIL &quot;A&quot;</text>
</g>
<g font-size="1.9">
<text x="185.2" y="62.8">SCHOOL</text>
<text x="203.6" y="95.9">SITE</text>
</g>
<g font-size="1.8">
<text x="86.7" y="85.7">TOILET</text>
<text x="87.6" y="87.9">4'-6&quot;x7'-0&quot;</text>
</g>
</svg>
